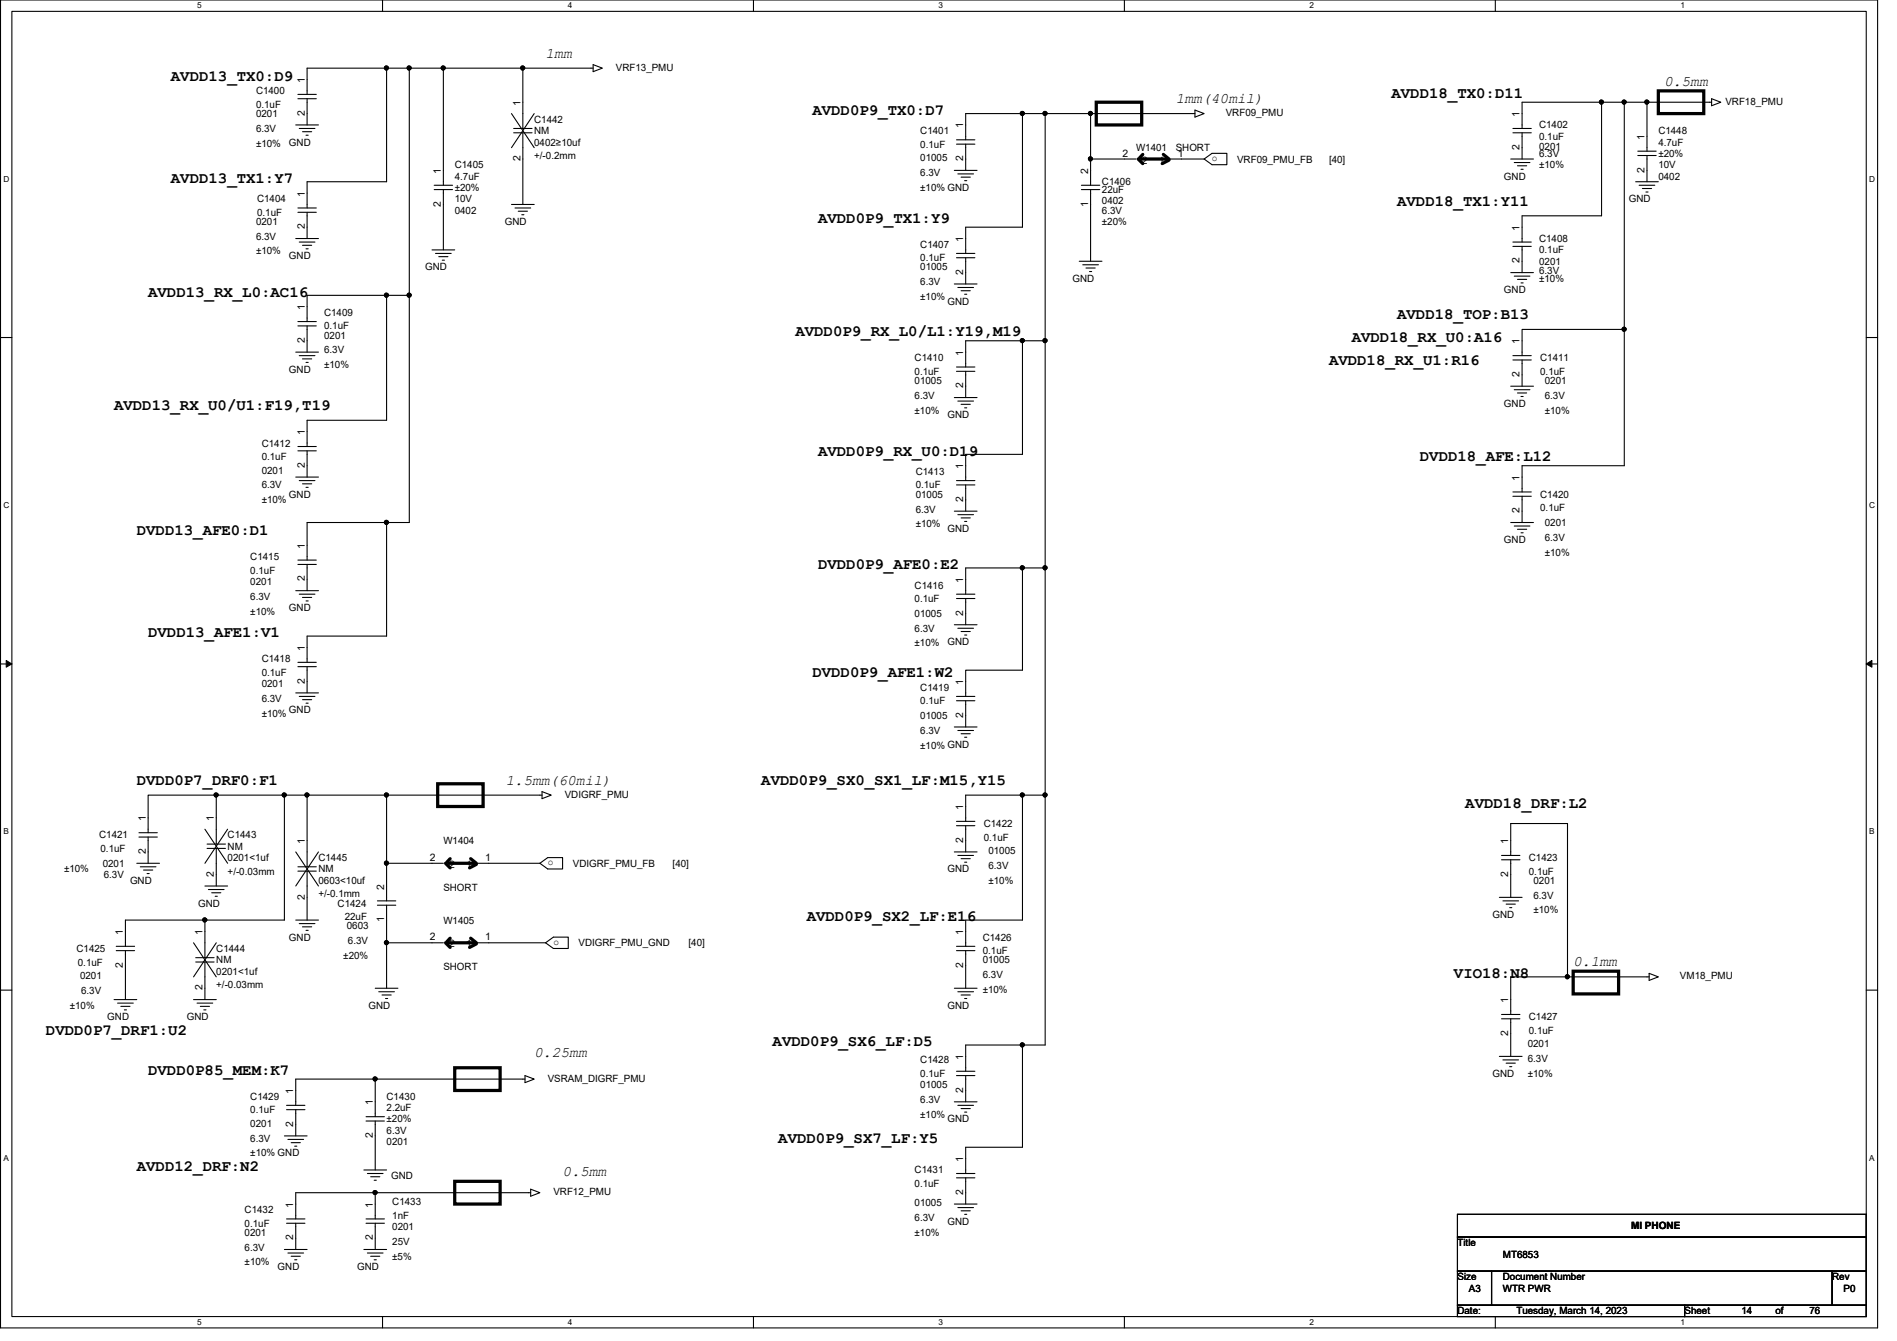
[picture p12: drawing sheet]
<svg xmlns="http://www.w3.org/2000/svg" width="297mm" height="210mm" viewBox="0 0 297 210" stroke-linecap="round" stroke-linejoin="round" font-family="sans-serif">
<path d="M.1 0h293.9v207.9h-293.9zM1.9 1.8h290.3v204.3h-290.3z" fill="none" stroke="#000" stroke-width=".17"/>
<g fill="#fff">
<path d="M30.9 .2h.6v1.4h-.6z"/>
<path d="M30.9 206.2h.6v1.4h-.6z"/>
</g>
<path d="M59.9 0v1.8M59.9 206.1v1.8" fill="none" stroke="#000" stroke-width=".17"/>
<g fill="#fff">
<path d="M88.9 .2h.7v1.4h-.7z"/>
<path d="M88.9 206.2h.7v1.4h-.7z"/>
</g>
<path d="M118 0v1.8M118 206.1v1.8" fill="none" stroke="#000" stroke-width=".17"/>
<g fill="#fff">
<path d="M147 .2h.7v1.4h-.7z"/>
<path d="M147 206.2h.7v1.4h-.7z"/>
</g>
<path d="M176.1 0v1.8M176.1 206.1v1.8" fill="none" stroke="#000" stroke-width=".17"/>
<g fill="#fff">
<path d="M205.1 .2h.6v1.4h-.6z"/>
<path d="M205.1 206.2h.6v1.4h-.6z"/>
</g>
<path d="M234.1 0v1.8M234.1 206.1v1.8" fill="none" stroke="#000" stroke-width=".17"/>
<g fill="#fff">
<path d="M263.1 .2h.7v1.4h-.7z"/>
<path d="M263.1 206.2h.7v1.4h-.7z"/>
<path d="M.5 27.3h.9v1.4h-.9z"/>
<path d="M292.7 27.3h.9v1.4h-.9z"/>
<path d="M.5 78.4h.9v1.4h-.9z"/>
<path d="M292.7 78.4h.9v1.4h-.9z"/>
</g>
<path d="M.1 52.8h1.8M292.2 52.8h1.8" fill="none" stroke="#000" stroke-width=".17"/>
<g fill="#fff">
<path d="M.5 129.5h.9v1.4h-.9z"/>
<path d="M292.7 129.5h.8v1.4h-.8z"/>
</g>
<path d="M.1 103.9h1.8M292.2 103.9h1.8" fill="none" stroke="#000" stroke-width=".17"/>
<path d="M1 103.4l.9 .5-.9 .5zM292.2 103.9l.9-.5v1z" fill="#000"/>
<path d="M1 103.4l.9 .5-.9 .5zM292.2 103.9l.9-.5v1z" fill="none" stroke="#000" stroke-width=".16"/>
<g fill="#fff">
<path d="M.5 180.5h.9v1.4h-.9z"/>
<path d="M292.7 180.5h.8v1.4h-.8z"/>
</g>
<g fill="none" stroke="#000" stroke-width=".17">
<path d="M46.3 19.6h3.6M46.6 14.8h2.9M46.6 15.5h2.9M48.1 15.5v4.1M60.5 10.7v17.7h-12.4v4.2M60.5 10.7h-12.4v4.1M60.5 10.7h3.6M64.1 10.7v35.5M64.1 10.7h5.3M69.4 10.7v18.3M69.4 10.7h12.5M80.1 17.8l3.5 5.3"/>
<path d="M81.9 10.7h11M81.9 10.7v9.4M83.6 17.8l-3.5 5.3M92.9 10.1l1.4 .6-1.4 .5zM160.1 17.8h-8.9v4.1M160.1 17.8v17.8h-8.9v4.1M160.1 17.8h3.6M163.7 17.8v35.5M163.7 17.8h7.1M170.8 17.8h16.3M170.8 17.8v7.1M187.1 17.2l1.4 .6-1.4 .5z"/>
<path d="M250.8 16h-12.5v4.1M250.8 16v17.8h-12.5v4.1M250.8 16h3.5M254.3 16v35.6M254.3 16h3.6M257.9 16h10.1M257.9 16v7.7M268 15.5l1.4 .5-1.4 .6zM46.3 37.3h3.6M46.6 32.6h2.9M46.6 33.2h2.9M46.9 20.1h2.4"/>
<path d="M46.9 37.9h2.4M47.4 20.6h1.4M47.4 38.4h1.4M47.9 21.2h.4M47.9 38.9h.4M48.1 33.2v4.1M67.6 39.1h3.6M68 29h2.9M68 29.7h2.9M68.2 39.7h2.5M69.4 29.7v9.4M80.1 32h3.5"/>
<path d="M80.4 20.1h2.9M80.4 20.8h2.9M80.6 32.6h2.5M81.1 33.1h1.5M81.7 33.6h.3M81.9 20.8v11.2M149.4 26.7h3.6M149.8 21.9h2.9M149.8 22.6h2.9M149.8 39.7h2.9M150 27.2h2.4M150.5 27.7h1.4"/>
<path d="M151 28.3h.4M151.2 22.6v4.1M169.3 29.7h2.9M169.3 29h2.9M170.8 24.9h7.1M170.8 29.7v11.2M170.8 24.9v4.1M183.2 24.9h5.3M188.5 24.9l1.3-.9h2.3v1.8h-2.3zM236.6 24.9h3.5M236.9 20.1h2.9M236.9 20.8h2.9"/>
<path d="M236.9 37.9h2.9M236.9 38.6h2.9M237.1 25.4h2.5M237.6 26h1.5M238.2 26.5h.3M238.3 20.8v4.1M238.3 38.6v4.1M256.1 28.4h3.6M256.5 23.7h2.8M256.5 24.3h2.8M256.7 29h2.4M257.2 29.5h1.4"/>
<path d="M257.7 30.1h.4M257.9 24.3v4.1M46.3 55.1h3.6M46.6 50.3h2.9M46.6 51h2.9M46.9 55.7h2.4M47.4 56.2h1.4M47.9 56.7h.4M48.1 51v4.1M60.5 46.2h-12.4v4.1M60.5 46.2v19.6h-12.4v4.1M60.5 46.2h3.6"/>
<path d="M64.1 46.2v35.6h-3.6M68.7 40.2h1.4M69.3 40.7h.3M149.4 44.4h3.6M149.8 40.3h2.9M149.8 57.4h2.9M149.8 58.1h2.9M150 45h2.4M150.5 45.5h1.4M151 46.1h.4M151.2 40.3v4.1M151.2 58.1v4.1"/>
<path d="M160.1 53.3v17.8h-8.9v4.1M160.1 53.3h-8.9v4.1M160.1 53.3h3.6M163.7 53.3v35.6M169 40.9h3.5M169.5 41.4h2.5M170 42h1.5M170.6 42.5h.3M236.6 42.7h3.5M236.9 55.7h2.9M236.9 56.3h2.9M237.1 43.2h2.5"/>
<path d="M237.6 43.7h1.5M238.2 44.3h.3M238.3 55.7v-4.1h16v21.3h-16v4.1M238.3 56.3v4.2M46.3 74.7h3.6M46.6 69.9h2.9M46.6 70.6h2.9M46.9 75.2h2.4M47.4 75.7h1.4M47.9 76.3h.4M48.1 70.6v4.1M149.4 62.2h3.6"/>
<path d="M149.8 75.2h2.9M149.8 75.9h2.9M150 62.8h2.4M150.5 63.3h1.4M151 63.8h.4M151.2 75.9v4.1M236.6 60.5h3.5M236.9 77h2.9M236.9 77.7h2.9M237.1 61h2.5M237.6 61.5h1.5M238.2 62.1h.3"/>
<path d="M238.3 77.7v4.1M46.3 92.5h3.6M46.6 87.7h2.9M46.6 88.3h2.9M46.9 93h2.4M47.4 93.5h1.4M47.9 94.1h.4M48.1 88.3v4.2M60.5 81.8h-12.4v5.9M60.5 81.8v17.8h-12.4v4.1M149.4 80h3.6M149.4 97.8h3.6"/>
<path d="M149.8 93h2.9M149.8 93.7h2.9M150 80.6h2.4M150 98.3h2.4M150.5 81.1h1.4M150.5 98.8h1.4M151 81.6h.4M151 99.4h.4M151.2 93.7v4.1M160.1 88.9v16h-8.9v4.1M160.1 88.9h-8.9v4.1M160.1 88.9h3.6"/>
<path d="M163.7 88.9v35.6M236.6 81.8h3.5M237.1 82.3h2.5M237.6 82.8h1.5M238.2 83.4h.3M46.3 108.5h3.6M46.6 103.7h2.9M46.6 104.4h2.9M46.9 109h2.4M47.4 109.5h1.4M47.9 110.1h.4M48.1 104.4v4.1"/>
<path d="M149.4 113.8h3.6M149.8 109h2.9M149.8 109.7h2.9M150 114.3h2.4M150.5 114.9h1.4M151 115.4h.4M151.2 109.7v4.1M21.4 135.1h3.6M21.8 130.3h2.8M21.8 131h2.8M22 135.7h2.4M22.5 136.2h1.4"/>
<path d="M23 136.7h.4M23.2 131v4.1M32.1 129.8l3.5 5.3M32.1 138.7h3.5M32.4 132.1h2.9M32.4 132.8h2.9M32.6 139.2h2.5M33.1 139.7h1.5M33.9 124.5v7.6M33.9 132.8v5.9M35.6 129.8l-3.5 5.3M44.5 124.5v19.5h-12.4"/>
<path d="M44.5 124.5h16M44.5 124.5h-21.3v5.8M46.3 133.3l3.6 5.4M46.6 135.7h2.9M46.6 136.4h2.9M48.1 124.5v11.2M48.1 136.4v7.6M49.9 133.3l-3.6 5.4M60.5 135.1v5.9M60.5 124.5v10.6M60.5 135.1h8.9M60.5 124.5h24.4"/>
<path d="M74.8 135.1h9.7M84.5 135.1l1.3-.9h2.3v1.8h-2.3zM84.9 123.9l1.4 .6-1.4 .5zM149.4 133.3h3.6M149.8 128.6h2.9M149.8 129.2h2.9M150 133.9h2.4M150.5 134.4h1.4M151 135h.4M151.2 129.2v4.1M160.1 124.5h-8.9v4.1M160.1 124.5v19.5h-8.9v4.1"/>
<path d="M160.1 124.5h3.6M163.7 124.5v39.1h-3.6M235.1 133.9h2.9M235.1 134.6h2.9M236.6 133.9v-5h8.8v24M236.6 134.6v5.9M.1 155h1.8M17.9 156.5h3.5M18.2 148.1h2.9M18.2 148.8h2.9M18.4 157h2.5M18.9 157.5h1.5"/>
<path d="M19.5 158.1h.3M19.6 148.8v7.7M30.3 147.6l3.6 5.3M30.3 156.5h3.6M30.6 149.9h2.9M30.6 150.6h2.9M30.9 157h2.4M31.4 157.5h1.4M31.9 158.1h.4M32.1 144v5.9M32.1 150.6v5.9M32.1 144h-12.5v4.1"/>
<path d="M33.7 140.3h.3M33.9 147.6l-3.6 5.3M46.3 144h3.6M46.9 144.6h2.4M47.4 145.1h1.4M47.9 145.6h.4M58.8 154.7h3.5M59.1 141.7h2.9M59.1 141h2.9M59.3 155.2h2.5M59.8 155.7h1.5M60.4 156.3h.3"/>
<path d="M60.5 141.7v5.9M60.5 147.6v7.1M60.5 147.6h8.9M74.8 147.6h10.6M85.4 147.6l1.3-.9h2.3v1.8h-2.3zM149.4 154.7h3.6M149.8 148.1h2.9M149.8 148.8h2.9M150 155.2h2.4M150.5 155.7h1.4M151 156.3h.4M151.2 148.8v5.9"/>
<path d="M234.8 140.5h3.5M235.1 158.8h2.9M235.1 159.5h2.9M235.3 141h2.5M235.8 141.5h1.5M236.4 142.1h.3M236.6 159.5v5.9M245.4 152.9h-8.8v5.9M245.4 152.9h12.8M258.2 152.4l1.5 .5-1.5 .6zM292.2 155h1.8M44.5 177.8h3.6"/>
<path d="M44.9 173h2.8M44.9 173.7h2.8M45.1 178.4h2.4M45.6 178.9h1.4M46.1 179.4h.4M46.3 173.7v4.1M57.3 174.8h2.9M57.3 175.5h2.9M58.8 168.9h-12.5v4.1M58.8 168.9v5.9M58.8 175.5v7.6M58.8 168.9h23.4"/>
<path d="M82.2 168.4l1.4 .5-1.4 .6zM149.4 172.5h3.6M149.8 167.7h2.9M149.8 168.4h2.9M150 173h2.4M150.5 173.5h1.4M151 174.1h.4M151.2 168.4v4.1M160.1 163.6h-8.9v4.1M160.1 163.6v16h-8.9v4.1M234.8 165.4h3.5M235.3 165.9h2.5"/>
<path d="M235.8 166.4h1.5M236.4 167h.3M44.5 195.6h3.6M44.9 190.8h2.8M44.9 191.5h2.8M45.1 196.1h2.4M45.6 196.6h1.4M46.1 197.2h.4M46.3 191.5v4.1M57 183.1h3.5M57 195.6h3.5M57.3 190.8h2.9"/>
<path d="M57.3 191.5h2.9M57.5 183.7h2.5M57.5 196.1h2.5M58 184.2h1.5M58 196.6h1.5M58.6 184.7h.3M58.6 197.2h.3M58.8 186.7h24.3M58.8 186.7h-12.5v4.1M58.8 186.7v4.1M58.8 191.5v4.1M83.1 186.1l1.4 .6-1.4 .5z"/>
<path d="M149.4 188.5h3.6M149.8 183.7h2.9M149.8 184.4h2.9M150 189h2.4M150.5 189.5h1.4M151 190.1h.4M151.2 184.4v4.1M228.2 190.1h64v3.5h-64zM228.2 193.6h64v5.4h-64zM228.2 199h5.3v5.3h-5.3zM233.5 199h53.4v5.3h-53.4zM286.9 199h5.3v5.3h-5.3z"/>
<path d="M228.2 204.3h35.6v1.8h-35.6zM263.8 204.3h28.4v1.8h-28.4z"/>
<circle cx="60.5" cy="10.6" r=".32"/>
<circle cx="64.1" cy="10.6" r=".32"/>
<circle cx="69.4" cy="10.6" r=".32"/>
<circle cx="81.8" cy="10.6" r=".32"/>
<circle cx="160.1" cy="17.8" r=".32"/>
<circle cx="163.6" cy="17.8" r=".32"/>
<circle cx="170.7" cy="17.8" r=".32"/>
<circle cx="250.8" cy="16" r=".32"/>
<circle cx="254.3" cy="16" r=".32"/>
<circle cx="257.9" cy="16" r=".32"/>
<circle cx="170.7" cy="24.9" r=".32"/>
<circle cx="60.5" cy="46.2" r=".32"/>
<circle cx="64.1" cy="46.2" r=".32"/>
<circle cx="160.1" cy="53.3" r=".32"/>
<circle cx="163.6" cy="53.3" r=".32"/>
<circle cx="254.3" cy="51.5" r=".32"/>
<circle cx="60.5" cy="81.8" r=".32"/>
<circle cx="160.1" cy="88.9" r=".32"/>
<circle cx="163.6" cy="88.9" r=".32"/>
<circle cx="33.8" cy="124.4" r=".32"/>
<circle cx="44.5" cy="124.4" r=".32"/>
<circle cx="48.1" cy="124.4" r=".32"/>
<circle cx="60.5" cy="124.4" r=".32"/>
<circle cx="60.5" cy="135.1" r=".32"/>
<circle cx="160.1" cy="124.4" r=".32"/>
<circle cx="163.6" cy="124.4" r=".32"/>
<circle cx="32.1" cy="144" r=".32"/>
<circle cx="60.5" cy="147.5" r=".32"/>
<circle cx="245.4" cy="152.9" r=".32"/>
<circle cx="58.7" cy="168.9" r=".32"/>
<circle cx="160.1" cy="163.5" r=".32"/>
<circle cx="58.7" cy="186.7" r=".32"/>
</g>
<g fill="none" stroke="#000" stroke-width=".51">
<path d="M171.7 16h7.1v3.6h-7.1zM259.7 14.2h7.1v3.6h-7.1zM178.2 24.9l.7 .7M178.8 24.9h3.9M178.9 24.2l-.5 .5M182.2 24.2l.8 .7M183 25.1l-1 .5M68.5 122.7h7.1v3.5h-7.1zM69.8 135.1l.7 .7M70.3 135.1h3.9M70.5 134.4l-.5 .6M73.7 134.4l.9 .7"/>
<path d="M74.6 135.3l-1.1 .5M69.8 147.6l.7 .7M70.3 147.6h3.9M70.5 146.9l-.5 .5M73.7 146.9l.9 .7M74.6 147.7l-1.1 .6M246.3 152h7.1v3.6h-7.1zM71.2 167.1h7.1v3.6h-7.1zM71.2 184.9h7.1v3.6h-7.1z"/>
</g>
<g fill="#000">
<circle cx="60.5" cy="10.6" r=".32"/>
<circle cx="64.1" cy="10.6" r=".32"/>
<circle cx="69.4" cy="10.6" r=".32"/>
<circle cx="81.8" cy="10.6" r=".32"/>
<circle cx="160.1" cy="17.8" r=".32"/>
<circle cx="163.6" cy="17.8" r=".32"/>
<circle cx="170.7" cy="17.8" r=".32"/>
<circle cx="250.8" cy="16" r=".32"/>
<circle cx="254.3" cy="16" r=".32"/>
<circle cx="257.9" cy="16" r=".32"/>
<circle cx="170.7" cy="24.9" r=".32"/>
<circle cx="60.5" cy="46.2" r=".32"/>
<circle cx="64.1" cy="46.2" r=".32"/>
<circle cx="160.1" cy="53.3" r=".32"/>
<circle cx="163.6" cy="53.3" r=".32"/>
<circle cx="254.3" cy="51.5" r=".32"/>
<circle cx="60.5" cy="81.8" r=".32"/>
<circle cx="160.1" cy="88.9" r=".32"/>
<circle cx="163.6" cy="88.9" r=".32"/>
<circle cx="33.8" cy="124.4" r=".32"/>
<circle cx="44.5" cy="124.4" r=".32"/>
<circle cx="48.1" cy="124.4" r=".32"/>
<circle cx="60.5" cy="124.4" r=".32"/>
<circle cx="60.5" cy="135.1" r=".32"/>
<circle cx="160.1" cy="124.4" r=".32"/>
<circle cx="163.6" cy="124.4" r=".32"/>
<circle cx="32.1" cy="144" r=".32"/>
<circle cx="60.5" cy="147.5" r=".32"/>
<circle cx="245.4" cy="152.9" r=".32"/>
<circle cx="58.7" cy="168.9" r=".32"/>
<circle cx="160.1" cy="163.5" r=".32"/>
<circle cx="58.7" cy="186.7" r=".32"/>
</g>
<g font-size="2.5">
<text x="26.8" y="12.7">AVDD13_TX0:D9</text>
<text x="127.2" y="18">AVDD0P9_TX0:D7</text>
<text x="217.9" y="15.3">AVDD18_TX0:D11</text>
<text x="26.8" y="28.7">AVDD13_TX1:Y7</text>
<text x="128.1" y="34.9">AVDD0P9_TX1:Y9</text>
<text x="218.8" y="32.2">AVDD18_TX1:Y11</text>
<text x="23.2" y="46.4">AVDD13_RX_L0:AC16</text>
<text x="124.5" y="52.7">AVDD0P9_RX_L0/L1:Y19,M19</text>
<text x="211.7" y="53.6">AVDD18_RX_U0:A16</text>
<text x="218.8" y="50">AVDD18_TOP:B13</text>
<text x="208.1" y="57.1">AVDD18_RX_U1:R16</text>
<text x="17.9" y="64.2">AVDD13_RX_U0/U1:F19,T19</text>
<text x="128.1" y="71.3">AVDD0P9_RX_U0:D19</text>
<text x="222.3" y="72.2">DVDD18_AFE:L12</text>
<text x="21.4" y="83.8">DVDD13_AFE0:D1</text>
<text x="128.1" y="89.1">DVDD0P9_AFE0:E2</text>
<text x="23.2" y="99.8">DVDD13_AFE1:V1</text>
<text x="127.2" y="106">DVDD0P9_AFE1:W2</text>
<text x="21.4" y="122.9">DVDD0P7_DRF0:F1</text>
<text x="119.2" y="122.9">AVDD0P9_SX0_SX1_LF:M15,Y15</text>
<text x="229.4" y="126.4">AVDD18_DRF:L2</text>
<text x="126.3" y="144.2">AVDD0P9_SX2_LF:E16</text>
<text x="227.7" y="153.1">VIO18:N8</text>
<text x="7.2" y="162">DVDD0P7_DRF1:U2</text>
<text x="121" y="163.8">AVDD0P9_SX6_LF:D5</text>
<text x="23.2" y="168.2">DVDD0P85_MEM:K7</text>
<text x="121.9" y="178.9">AVDD0P9_SX7_LF:Y5</text>
<text x="21.4" y="183.3">AVDD12_DRF:N2</text>
</g>
<g font-size="2.3">
<text x="85.4" y="9">1mm</text>
<text x="184.1" y="16.1">1mm(40mil)</text>
<text x="260.6" y="13.5">0.5mm</text>
<text x="79.2" y="122.8">1.5mm(60mil)</text>
<text x="246.3" y="151.3">0.1mm</text>
<text x="83.6" y="165.5">0.25mm</text>
<text x="88.1" y="184.1">0.5mm</text>
</g>
<g font-size="1.6">
<text x="96.4" y="11">VRF13_PMU</text>
<text x="40.1" y="14.8">C1400</text>
<text x="40.1" y="16.9">0.1uF</text>
<text x="47.7" y="13" transform="rotate(-90 47.7 13)">1</text>
<text x="81.5" y="16.6" transform="rotate(-90 81.5 16.6)">1</text>
<text x="270.2" y="16.4">VRF18_PMU</text>
<text x="40.1" y="18.3">0201</text>
<text x="40.1" y="20.7">6.3V</text>
<text x="40.1" y="22.9">±10%</text>
<text x="45.3" y="22.8">GND</text>
<text x="47.7" y="18.1" transform="rotate(-90 47.7 18.1)">2</text>
<text x="83.6" y="19.2">C1442</text>
<text x="83.6" y="21">NM</text>
<text x="83.6" y="22.8">0402≥10uf</text>
<text x="144.1" y="21">C1401</text>
<text x="144.1" y="23.1">0.1uF</text>
<text x="150.8" y="20.1" transform="rotate(-90 150.8 20.1)">1</text>
<text x="177.9" y="23.7">W1401</text>
<text x="184.1" y="23.7">SHORT</text>
<text x="191.9" y="18.2">VRF09_PMU</text>
<text x="238" y="23.5" transform="rotate(-90 238 23.5)">2</text>
<text x="238" y="18.3" transform="rotate(-90 238 18.3)">1</text>
<text x="241" y="20.1">C1402</text>
<text x="241" y="21.9">0.1uF</text>
<text x="241" y="23.5">0201</text>
<text x="257.5" y="21.9" transform="rotate(-90 257.5 21.9)">1</text>
<text x="259.7" y="21">C1448</text>
<text x="259.7" y="22.8">4.7uF</text>
<text x="69" y="27.2" transform="rotate(-90 69 27.2)">1</text>
<text x="71.2" y="26.3">C1405</text>
<text x="71.2" y="28.1">4.7uF</text>
<text x="71.2" y="29.9">±20%</text>
<text x="81.5" y="25.2" transform="rotate(-90 81.5 25.2)">2</text>
<text x="83.6" y="24.9">+/-0.2mm</text>
<text x="144.1" y="25.3">01005</text>
<text x="144.1" y="27.6">6.3V</text>
<text x="144.1" y="29.9">±10% GND</text>
<text x="150.8" y="25.2" transform="rotate(-90 150.8 25.2)">2</text>
<text x="170.4" y="27.2" transform="rotate(-90 170.4 27.2)">2</text>
<text x="172.5" y="29">C1406</text>
<text x="175.8" y="24.5">2</text>
<text x="178.8" y="25.6">2</text>
<text x="181.4" y="25.6">1</text>
<text x="184.4" y="24.5">1</text>
<text x="189.8" y="25.2">o</text>
<text x="193.7" y="25.4">VRF09_PMU_FB</text>
<text x="208.1" y="25.4">[40]</text>
<text x="235.5" y="28.1">GND</text>
<text x="241" y="24.6">6.3V</text>
<text x="241" y="26.3">±10%</text>
<text x="257.5" y="27" transform="rotate(-90 257.5 27)">2</text>
<text x="259.7" y="28.1">0402</text>
<text x="259.7" y="26.3">10V</text>
<text x="259.7" y="24.6">±20%</text>
<text x="40.1" y="35.2">0201</text>
<text x="40.3" y="31.7">C1404</text>
<text x="40.3" y="33.8">0.1uF</text>
<text x="47.7" y="35.9" transform="rotate(-90 47.7 35.9)">2</text>
<text x="47.7" y="30.8" transform="rotate(-90 47.7 30.8)">1</text>
<text x="69" y="32.3" transform="rotate(-90 69 32.3)">2</text>
<text x="71.2" y="33.4">0402</text>
<text x="71.2" y="31.7">10V</text>
<text x="79" y="35.2">GND</text>
<text x="170.4" y="32.3" transform="rotate(-90 170.4 32.3)">1</text>
<text x="172.5" y="30.2">22uF</text>
<text x="172.5" y="32">0402</text>
<text x="172.5" y="33.4">6.3V</text>
<text x="172.5" y="35.2">±20%</text>
<text x="255.1" y="31.7">GND</text>
<text x="40.1" y="37.5">6.3V</text>
<text x="40.1" y="39.8">±10%</text>
<text x="45.3" y="40.6">GND</text>
<text x="144.1" y="38.8">C1407</text>
<text x="144.1" y="40.9">0.1uF</text>
<text x="150.8" y="37.9" transform="rotate(-90 150.8 37.9)">1</text>
<text x="238" y="41.2" transform="rotate(-90 238 41.2)">2</text>
<text x="238" y="36.1" transform="rotate(-90 238 36.1)">1</text>
<text x="241" y="37.9">C1408</text>
<text x="241" y="39.7">0.1uF</text>
<text x="241" y="41.4">0201</text>
<text x="66.6" y="42.3">GND</text>
<text x="144.1" y="42.3">01005</text>
<text x="144.1" y="44.7">6.3V</text>
<text x="144.1" y="46.9">±10%</text>
<text x="148.4" y="47.7">GND</text>
<text x="150.8" y="43" transform="rotate(-90 150.8 43)">2</text>
<text x="167.9" y="44.1">GND</text>
<text x="235.5" y="45.9">GND</text>
<text x="241" y="42.9">6.3V</text>
<text x="241" y="44.1">±10%</text>
<text x="47.7" y="53.7" transform="rotate(-90 47.7 53.7)">2</text>
<text x="47.7" y="48.6" transform="rotate(-90 47.7 48.6)">1</text>
<text x="50.8" y="49.4">C1409</text>
<text x="50.8" y="51.6">0.1uF</text>
<text x="50.8" y="53">0201</text>
<text x="238" y="53.9" transform="rotate(-90 238 53.9)">1</text>
<text x="45.3" y="58.3">GND</text>
<text x="50.8" y="55.3">6.3V</text>
<text x="50.8" y="57.6">±10%</text>
<text x="143.2" y="56.6">C1410</text>
<text x="143.2" y="58.7">0.1uF</text>
<text x="150.8" y="55.7" transform="rotate(-90 150.8 55.7)">1</text>
<text x="238" y="59" transform="rotate(-90 238 59)">2</text>
<text x="241.2" y="56.6">C1411</text>
<text x="241.2" y="58.7">0.1uF</text>
<text x="143.2" y="60.1">01005</text>
<text x="143.2" y="62.4">6.3V</text>
<text x="143.2" y="64.7">±10%</text>
<text x="148.4" y="65.4">GND</text>
<text x="150.8" y="60.8" transform="rotate(-90 150.8 60.8)">2</text>
<text x="235.5" y="63.7">GND</text>
<text x="241.9" y="60.1">0201</text>
<text x="241.9" y="62.4">6.3V</text>
<text x="241.9" y="64.7">±10%</text>
<text x="41" y="69.9">C1412</text>
<text x="47.7" y="68.1" transform="rotate(-90 47.7 68.1)">1</text>
<text x="41" y="72">0.1uF</text>
<text x="41" y="74.2">0201</text>
<text x="41" y="76.5">6.3V</text>
<text x="45.3" y="77.9">GND</text>
<text x="47.7" y="73.2" transform="rotate(-90 47.7 73.2)">2</text>
<text x="143.4" y="74.3">C1413</text>
<text x="143.4" y="76.5">0.1uF</text>
<text x="143.4" y="77.9">01005</text>
<text x="150.8" y="73.4" transform="rotate(-90 150.8 73.4)">1</text>
<text x="238" y="75.2" transform="rotate(-90 238 75.2)">1</text>
<text x="241.2" y="77.9">C1420</text>
<text x="41" y="78.8">±10%</text>
<text x="143.4" y="80.2">6.3V</text>
<text x="143.4" y="82.5">±10%</text>
<text x="148.4" y="83.2">GND</text>
<text x="150.8" y="78.6" transform="rotate(-90 150.8 78.6)">2</text>
<text x="238" y="80.3" transform="rotate(-90 238 80.3)">2</text>
<text x="241.2" y="80">0.1uF</text>
<text x="241.9" y="82.3">0201</text>
<text x="39.2" y="87.7">C1415</text>
<text x="39.2" y="89.8">0.1uF</text>
<text x="47.7" y="85.9" transform="rotate(-90 47.7 85.9)">1</text>
<text x="235.5" y="85">GND</text>
<text x="241.9" y="84.7">6.3V</text>
<text x="241.9" y="87">±10%</text>
<text x="39.2" y="91.6">0201</text>
<text x="39.2" y="93.9">6.3V</text>
<text x="45.3" y="95.7">GND</text>
<text x="47.7" y="91" transform="rotate(-90 47.7 91)">2</text>
<text x="143.2" y="92.1">C1416</text>
<text x="143.2" y="94.2">0.1uF</text>
<text x="150.8" y="91.2" transform="rotate(-90 150.8 91.2)">1</text>
<text x="39.2" y="96.2">±10%</text>
<text x="47.7" y="101.9" transform="rotate(-90 47.7 101.9)">1</text>
<text x="143.2" y="96.6">01005</text>
<text x="143.2" y="98.9">6.3V</text>
<text x="143.2" y="101.2">±10%</text>
<text x="148.4" y="101">GND</text>
<text x="150.8" y="96.4" transform="rotate(-90 150.8 96.4)">2</text>
<text x="41" y="103.7">C1418</text>
<text x="41" y="105.8">0.1uF</text>
<text x="41" y="107.6">0201</text>
<text x="47.7" y="107" transform="rotate(-90 47.7 107)">2</text>
<text x="150.8" y="107.2" transform="rotate(-90 150.8 107.2)">1</text>
<text x="41" y="109.9">6.3V</text>
<text x="41" y="112.2">±10%</text>
<text x="45.3" y="111.7">GND</text>
<text x="144.1" y="108.1">C1419</text>
<text x="144.1" y="110.2">0.1uF</text>
<text x="144.1" y="112.6">01005</text>
<text x="150.8" y="112.4" transform="rotate(-90 150.8 112.4)">2</text>
<text x="144.1" y="114.9">6.3V</text>
<text x="144.1" y="117.2">±10% GND</text>
<text x="88.4" y="124.8">VDIGRF_PMU</text>
<text x="15.5" y="131.2">C1421</text>
<text x="22.8" y="128.6" transform="rotate(-90 22.8 128.6)">1</text>
<text x="33.5" y="128.6" transform="rotate(-90 33.5 128.6)">1</text>
<text x="35.6" y="131.2">C1443</text>
<text x="150.8" y="131.9" transform="rotate(-90 150.8 131.9)">2</text>
<text x="150.8" y="126.8" transform="rotate(-90 150.8 126.8)">1</text>
<text x="154" y="129.5">C1422</text>
<text x="154" y="131.6">0.1uF</text>
<text x="10" y="136.6">±10%</text>
<text x="15.7" y="133.3">0.1uF</text>
<text x="16.1" y="135.7">0201</text>
<text x="16.3" y="137.5">6.3V</text>
<text x="22.8" y="133.7" transform="rotate(-90 22.8 133.7)">2</text>
<text x="33.5" y="137.2" transform="rotate(-90 33.5 137.2)">2</text>
<text x="35.6" y="133">NM</text>
<text x="35.6" y="134.8">0201&lt;1uf</text>
<text x="35.6" y="136.9">+/-0.03mm</text>
<text x="47.7" y="132.1" transform="rotate(-90 47.7 132.1)">1</text>
<text x="49.9" y="134.8">C1445</text>
<text x="49.9" y="136.6">NM</text>
<text x="67.3" y="134.7">2</text>
<text x="69.4" y="132.1">W1404</text>
<text x="70.3" y="135.8">2</text>
<text x="73" y="135.8">1</text>
<text x="76" y="134.7">1</text>
<text x="85.8" y="135.5">o</text>
<text x="89.7" y="135.7">VDIGRF_PMU_FB</text>
<text x="105.3" y="135.7">[40]</text>
<text x="148.4" y="136.6">GND</text>
<text x="154.8" y="133.7">01005</text>
<text x="154.8" y="136">6.3V</text>
<text x="236.2" y="137.2" transform="rotate(-90 236.2 137.2)">2</text>
<text x="236.2" y="132.1" transform="rotate(-90 236.2 132.1)">1</text>
<text x="239.4" y="134.8">C1423</text>
<text x="239.4" y="136.9">0.1uF</text>
<text x="20.4" y="138.3">GND</text>
<text x="31" y="141.9">GND</text>
<text x="47.7" y="140.8" transform="rotate(-90 47.7 140.8)">2</text>
<text x="49.9" y="138.3">0603&lt;10uf</text>
<text x="49.9" y="140.5">+/-0.1mm</text>
<text x="52.9" y="141.9">C1424</text>
<text x="60.2" y="139.2" transform="rotate(-90 60.2 139.2)">2</text>
<text x="69.4" y="139.4">SHORT</text>
<text x="154.8" y="138.3">±10%</text>
<text x="233.7" y="143.7">GND</text>
<text x="240.1" y="138.3">0201</text>
<text x="240.1" y="140.7">6.3V</text>
<text x="240.1" y="143">±10%</text>
<text x="12" y="149">C1425</text>
<text x="19.3" y="146.3" transform="rotate(-90 19.3 146.3)">1</text>
<text x="31.7" y="146.3" transform="rotate(-90 31.7 146.3)">1</text>
<text x="33.9" y="149">C1444</text>
<text x="45.3" y="147.2">GND</text>
<text x="54" y="144">22uF</text>
<text x="54.3" y="145.5">0603</text>
<text x="54.5" y="147.8">6.3V</text>
<text x="60.2" y="144.4" transform="rotate(-90 60.2 144.4)">1</text>
<text x="67.3" y="147.2">2</text>
<text x="69.4" y="144.6">W1405</text>
<text x="70.3" y="148.3">2</text>
<text x="73" y="148.3">1</text>
<text x="76" y="147.2">1</text>
<text x="86.7" y="147.9">o</text>
<text x="90.6" y="148.1">VDIGRF_PMU_GND</text>
<text x="107.8" y="148.1">[40]</text>
<text x="150.8" y="146.3" transform="rotate(-90 150.8 146.3)">1</text>
<text x="153.9" y="147.2">C1426</text>
<text x="153.9" y="149.4">0.1uF</text>
<text x="12.2" y="151.1">0.1uF</text>
<text x="12.5" y="153.3">0201</text>
<text x="12.7" y="155.6">6.3V</text>
<text x="19.3" y="151.5" transform="rotate(-90 19.3 151.5)">2</text>
<text x="31.7" y="155" transform="rotate(-90 31.7 155)">2</text>
<text x="33.9" y="150.8">NM</text>
<text x="33.9" y="152.6">0201&lt;1uf</text>
<text x="33.9" y="154.7">+/-0.03mm</text>
<text x="53.8" y="150.1">±20%</text>
<text x="69.4" y="151.8">SHORT</text>
<text x="150.8" y="151.5" transform="rotate(-90 150.8 151.5)">2</text>
<text x="153.9" y="150.8">01005</text>
<text x="153.9" y="153.1">6.3V</text>
<text x="153.9" y="155.4">±10%</text>
<text x="263.1" y="153.3">VM18_PMU</text>
<text x="10.9" y="157.9">±10%</text>
<text x="16.8" y="159.7">GND</text>
<text x="29.2" y="159.7">GND</text>
<text x="57.7" y="157.9">GND</text>
<text x="148.4" y="157.9">GND</text>
<text x="236.2" y="157" transform="rotate(-90 236.2 157)">1</text>
<text x="239.4" y="159.7">C1427</text>
<text x="239.4" y="161.8">0.1uF</text>
<text x="144.1" y="166.5">C1428</text>
<text x="150.8" y="165.9" transform="rotate(-90 150.8 165.9)">1</text>
<text x="236.2" y="162.1" transform="rotate(-90 236.2 162.1)">2</text>
<text x="239.2" y="164">0201</text>
<text x="239.2" y="166.2">6.3V</text>
<text x="39.2" y="172.1">C1429</text>
<text x="45.9" y="171.2" transform="rotate(-90 45.9 171.2)">1</text>
<text x="58.4" y="173" transform="rotate(-90 58.4 173)">1</text>
<text x="60.5" y="172.1">C1430</text>
<text x="60.5" y="173.9">2.2uF</text>
<text x="85.8" y="169.3">VSRAM_DIGRF_PMU</text>
<text x="144.1" y="168.6">0.1uF</text>
<text x="144.1" y="170.3">01005</text>
<text x="144.1" y="172.7">6.3V</text>
<text x="150.8" y="171" transform="rotate(-90 150.8 171)">2</text>
<text x="233.7" y="168.6">GND</text>
<text x="239.2" y="168.6">±10%</text>
<text x="39.2" y="174.2">0.1uF</text>
<text x="39.2" y="176.4">0201</text>
<text x="39.2" y="178.7">6.3V</text>
<text x="45.9" y="176.4" transform="rotate(-90 45.9 176.4)">2</text>
<text x="58.4" y="178.1" transform="rotate(-90 58.4 178.1)">2</text>
<text x="60.5" y="179.2">0201</text>
<text x="60.5" y="177.5">6.3V</text>
<text x="60.5" y="175.7">±20%</text>
<text x="144.1" y="175">±10%</text>
<text x="148.4" y="175.7">GND</text>
<text x="39.2" y="181">±10% GND</text>
<text x="61.3" y="184.6">GND</text>
<text x="143.2" y="183.7">C1431</text>
<text x="143.2" y="185.8">0.1uF</text>
<text x="150.8" y="181.9" transform="rotate(-90 150.8 181.9)">1</text>
<text x="38.3" y="189.9">C1432</text>
<text x="45.9" y="189" transform="rotate(-90 45.9 189)">1</text>
<text x="58.4" y="189" transform="rotate(-90 58.4 189)">1</text>
<text x="61.4" y="188.7">C1433</text>
<text x="61.4" y="190.8">1nF</text>
<text x="86.7" y="187.1">VRF12_PMU</text>
<text x="143.2" y="188.8">01005</text>
<text x="143.2" y="191.1">6.3V</text>
<text x="148.4" y="191.7">GND</text>
<text x="150.8" y="187" transform="rotate(-90 150.8 187)">2</text>
<text x="38.3" y="192">0.1uF</text>
<text x="38.3" y="193.5">0201</text>
<text x="38.3" y="195.8">6.3V</text>
<text x="45.9" y="194.1" transform="rotate(-90 45.9 194.1)">2</text>
<text x="58.4" y="194.1" transform="rotate(-90 58.4 194.1)">2</text>
<text x="61.4" y="192.6">0201</text>
<text x="61.4" y="194.9">25V</text>
<text x="61.4" y="197.2">±5%</text>
<text x="143.2" y="193.5">±10%</text>
<text x="228.2" y="195.1">Title</text>
<text x="235.3" y="196.8">MT6853</text>
<text x="255.4" y="192.4">MI PHONE</text>
<text x="38.3" y="198.1">±10%</text>
<text x="43.5" y="198.8">GND</text>
<text x="55.9" y="198.8">GND</text>
<text x="228.2" y="200.4">Size</text>
<text x="230" y="202.2">A3</text>
<text x="235.3" y="200.4">Document Number</text>
<text x="235.3" y="202.2">WTR PWR</text>
<text x="286.9" y="200.4">Rev</text>
<text x="288.7" y="202.2">P0</text>
<text x="228.2" y="205.7">Date:</text>
<text x="237.4" y="205.7">Tuesday, March 14, 2023</text>
<text x="263.8" y="205.7">Sheet</text>
<text x="272.7" y="205.7">14</text>
<text x="278" y="205.7">of</text>
<text x="283.3" y="205.7">76</text>
</g>
<g font-size="1.3">
<text x="30.9" y="1.3">5</text>
<text x="88.9" y="1.3">4</text>
<text x="147" y="1.3">3</text>
<text x="205.1" y="1.3">2</text>
<text x="263.1" y="1.3">1</text>
<text x=".5" y="28.4">D</text>
<text x="292.7" y="28.4">D</text>
<text x=".5" y="79.5">C</text>
<text x="292.7" y="79.5">C</text>
<text x=".5" y="130.6">B</text>
<text x="292.7" y="130.6">B</text>
<text x=".5" y="181.7">A</text>
<text x="292.7" y="181.7">A</text>
<text x="30.9" y="207.4">5</text>
<text x="88.9" y="207.4">4</text>
<text x="147" y="207.4">3</text>
<text x="205.1" y="207.4">2</text>
<text x="263.1" y="207.4">1</text>
</g>
</svg>
